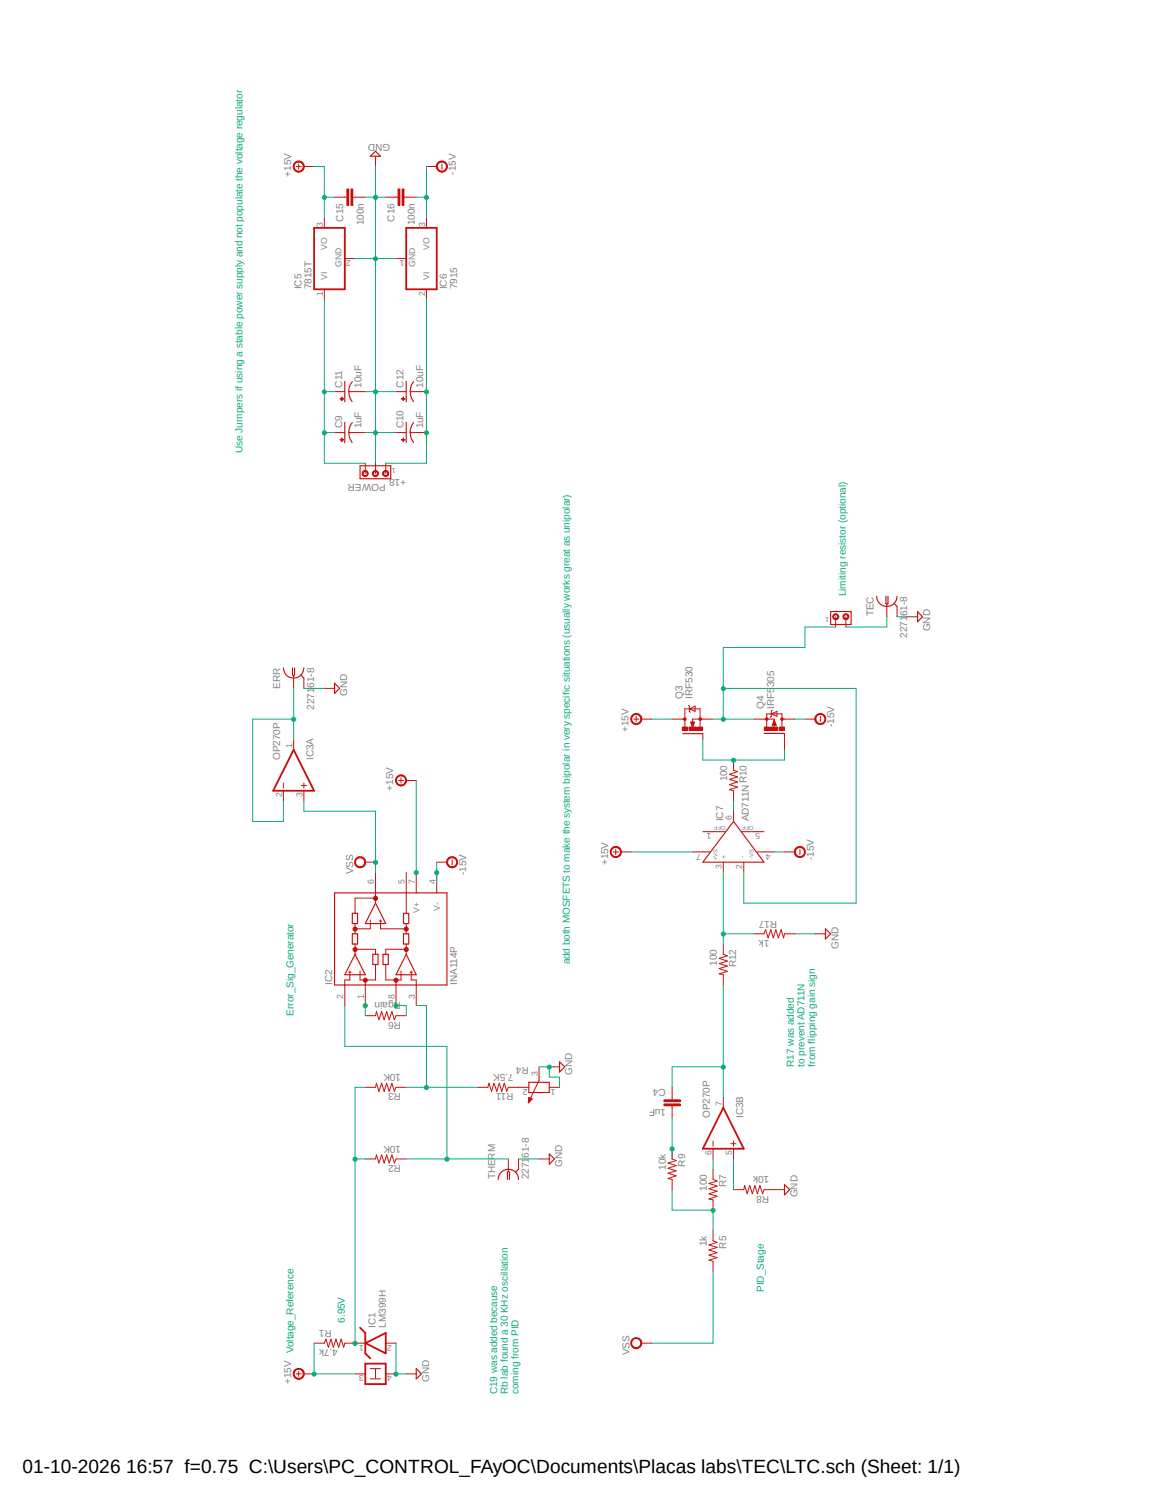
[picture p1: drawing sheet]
<svg xmlns="http://www.w3.org/2000/svg" width="216mm" height="279mm" viewBox="0 0 216 279" stroke-linecap="round" stroke-linejoin="round" font-family="sans-serif">
<path d="M43.2 14.3l130.5 245.8M173.7 14.3l-130.5 245.8" fill="none" stroke="#fff" stroke-width=".19"/>
<path d="M77.5 254.8l.9 .9-.9 1z" fill="none" stroke="#c90d0c" stroke-width=".21"/>
<path d="M55.1 255.7h1M55.6 255.3v.9M75.6 255.7h1.9" fill="none" stroke="#c90d0c" stroke-width=".19"/>
<path d="M54.7 255.2a1.06 1.06 0 0 1 1.8 0 1.06 1.06 0 0 1-.9 1.6v-.2a.86 .86 0 0 1-.8-1.2 .86 .86 0 0 1 1.4-.3 .86 .86 0 0 1-.2 1.4l-.4 .1v.2a1.09 1.09 0 0 1-.9-1.6z" fill-rule="evenodd" fill="#c90d0c"/>
<path d="M54.7 255.2a1.06 1.06 0 0 1 1.8 0 1.06 1.06 0 0 1-.9 1.6v-.2a.86 .86 0 0 1-.8-1.2 .86 .86 0 0 1 1.4-.3 .86 .86 0 0 1-.2 1.4l-.4 .1v.2a1.09 1.09 0 0 1-.9-1.6zM56.6 255.7h1.9" fill="none" stroke="#c90d0c" stroke-width=".19"/>
<path d="M67 86.7h5.7v2.4h-5.7z" fill="none" stroke="#c90d0c" stroke-width=".21"/>
<path d="M71.3 87.8a.59 .59 0 0 1 .8-.1 .59 .59 0 0 1 .2 .7l-.5 .3v-.2h-.2a.4 .4 0 0 1-.2-.5 .4 .4 0 0 1 .5-.2 .4 .4 0 0 1 .2 .4 .4 .4 0 0 1-.3 .3v.2l-.6-.3z" fill-rule="evenodd" fill="#c90d0c"/>
<path d="M71.3 87.8a.59 .59 0 0 1 .8-.1 .59 .59 0 0 1 .2 .7l-.5 .3v-.2h-.2a.4 .4 0 0 1-.2-.5 .4 .4 0 0 1 .5-.2 .4 .4 0 0 1 .2 .4 .4 .4 0 0 1-.3 .3v.2l-.6-.3z" fill="none" stroke="#c90d0c" stroke-width=".19"/>
<path d="M69.4 87.8a.59 .59 0 0 1 .8-.1 .59 .59 0 0 1 .2 .7l-.5 .3v-.2h-.2a.4 .4 0 0 1-.2-.5 .4 .4 0 0 1 .5-.2l.3 .3-.1 .2-.3 .2v.2l-.6-.3z" fill-rule="evenodd" fill="#c90d0c"/>
<path d="M69.4 87.8a.59 .59 0 0 1 .8-.1 .59 .59 0 0 1 .2 .7l-.5 .3v-.2h-.2a.4 .4 0 0 1-.2-.5 .4 .4 0 0 1 .5-.2l.3 .3-.1 .2-.3 .2v.2l-.6-.3z" fill="none" stroke="#c90d0c" stroke-width=".19"/>
<path d="M67.5 87.8a.59 .59 0 0 1 .8-.1 .59 .59 0 0 1 .2 .7l-.5 .3v-.2h-.2a.4 .4 0 0 1-.2-.5 .4 .4 0 0 1 .5-.2l.3 .3-.2 .4h-.2v.2l-.6-.3z" fill-rule="evenodd" fill="#c90d0c"/>
<path d="M69.9 29.1v1.9M82.3 30.5v1M60.4 40.5v1.9M60.4 53.8v2M64.2 48.1h1.9M73.7 48.1h1.9M79.4 40.5v1.9M79.4 53.8v2M67.5 87.8a.59 .59 0 0 1 .8-.1 .59 .59 0 0 1 .2 .7l-.5 .3v-.2h-.2a.4 .4 0 0 1-.2-.5 .4 .4 0 0 1 .5-.2l.3 .3-.2 .4h-.2v.2l-.6-.3zM68 86.2v1.9M69.9 86.2v1.9M71.8 86.2v1.9" fill="none" stroke="#c90d0c" stroke-width=".19"/>
<path d="M58.5 42.4h5.7v11.4h-5.7zM75.6 42.4h5.7v11.4h-5.7z" fill="none" stroke="#c90d0c" stroke-width=".34"/>
<path d="M68.9 29.1l1-.9 .9 .9z" fill="none" stroke="#c90d0c" stroke-width=".21"/>
<path d="M81.6 30.1a1.05 1.05 0 0 1 1.6 .6 1.05 1.05 0 0 1-.9 1.3v-.1a.85 .85 0 0 1-.9-1.2 .85 .85 0 0 1 1.4-.3 .85 .85 0 0 1-.2 1.4l-.3 .1v.1a1.05 1.05 0 0 1-1.1-.7 1.05 1.05 0 0 1 .4-1.2z" fill-rule="evenodd" fill="#c90d0c"/>
<path d="M55.1 31h1M55.6 30.5v1M79.4 31h1.9M81.6 30.1a1.05 1.05 0 0 1 1.6 .6 1.05 1.05 0 0 1-.9 1.3v-.1a.85 .85 0 0 1-.9-1.2 .85 .85 0 0 1 1.4-.3 .85 .85 0 0 1-.2 1.4l-.3 .1v.1a1.05 1.05 0 0 1-1.1-.7 1.05 1.05 0 0 1 .4-1.2z" fill="none" stroke="#c90d0c" stroke-width=".19"/>
<path d="M55 30.1a1.05 1.05 0 0 1 1.6 .6 1.05 1.05 0 0 1-1 1.3v-.1a.86 .86 0 0 1-.8-1.2 .86 .86 0 0 1 1.4-.3 .86 .86 0 0 1-.2 1.4l-.4 .1v.1a1.05 1.05 0 0 1-1-.7 1.05 1.05 0 0 1 .4-1.2z" fill-rule="evenodd" fill="#c90d0c"/>
<g fill="none" stroke="#c90d0c" stroke-width=".19">
<path d="M55 30.1a1.05 1.05 0 0 1 1.6 .6 1.05 1.05 0 0 1-1 1.3v-.1a.86 .86 0 0 1-.8-1.2 .86 .86 0 0 1 1.4-.3 .86 .86 0 0 1-.2 1.4l-.4 .1v.1a1.05 1.05 0 0 1-1-.7 1.05 1.05 0 0 1 .4-1.2zM56.6 31h1.9M62.3 36.7h2.3M64.6 35.2h.3v3h-.3zM65.3 35.2h.4v3h-.4zM65.7 36.7h2.3M66.1 171.9v1.9M66.1 175.7v1.9M66.1 176.7h3.8v.9M68.9 171.2v.5M68.9 171.9v1h-2.8M69.9 179.5v2.9h-2.9v-1"/>
<path d="M69.9 167.2h-3.8v2.8M69.9 166.2v1.9M70.6 171.4h.5M70.8 171.2v.5M70.8 171.9v1h4.8M71.8 179.5v2.9h2.8v-1M75.6 176.7h-3.8v.9M75.6 166.2v3.8M75.6 171.9v1.9M75.6 175.7v1.9M64.9 181h.5M65.1 180.7v.5"/>
<path d="M65.1 181.4v1h-.9v.9M67 180.7v.5M68 182.4v.9M73.7 182.4v.9M74.6 180.7v.5M76.3 181h.5M76.5 180.7v.5M76.5 181.4v1h1v.9M100.3 215.7h1.9M58.5 250h1.9l.3-.7 .4 1.5 .5-1.5 .5 1.5 .4-1.5 .5 1.5 .5-1.5 .5 1.5 .2-.8h1.9"/>
</g>
<path d="M64.7 35.2v3M65.5 35.2v3" fill="none" stroke="#c90d0c" stroke-width=".34"/>
<path d="M62.3 166.2h20.9v17.1h-20.9zM65.6 173.8h.9v1.9h-.9zM65.6 170h.9v1.9h-.9zM66.1 177.6l1.9 3.8h-3.8zM69.4 177.6h1v1.9h-1zM69.9 168.1l1.9 3.8h-3.8zM71.3 177.6h1v1.9h-1zM75.1 173.8h1v1.9h-1zM75.1 170h1v1.9h-1zM75.6 177.6l1.9 3.8h-3.8zM102.2 214.8l1 .9-1 1z" fill="none" stroke="#c90d0c" stroke-width=".21"/>
<circle cx="68" cy="182.5" r=".38" fill="#c90d0c"/>
<circle cx="68" cy="182.5" r=".38" fill="none" stroke="#c90d0c" stroke-width=".19"/>
<circle cx="73.7" cy="182.5" r=".38" fill="#c90d0c"/>
<circle cx="73.7" cy="182.5" r=".38" fill="none" stroke="#c90d0c" stroke-width=".19"/>
<circle cx="75.6" cy="176.7" r=".38" fill="#c90d0c"/>
<circle cx="75.6" cy="176.7" r=".38" fill="none" stroke="#c90d0c" stroke-width=".19"/>
<circle cx="75.6" cy="172.9" r=".38" fill="#c90d0c"/>
<circle cx="75.6" cy="172.9" r=".38" fill="none" stroke="#c90d0c" stroke-width=".19"/>
<circle cx="66.1" cy="176.7" r=".38" fill="#c90d0c"/>
<circle cx="66.1" cy="176.7" r=".38" fill="none" stroke="#c90d0c" stroke-width=".19"/>
<circle cx="66.1" cy="172.9" r=".38" fill="#c90d0c"/>
<circle cx="66.1" cy="172.9" r=".38" fill="none" stroke="#c90d0c" stroke-width=".19"/>
<circle cx="69.9" cy="167.2" r=".38" fill="#c90d0c"/>
<g fill="none" stroke="#c90d0c" stroke-width=".19">
<path d="M69.9 162.4v3.8M75.6 162.4v3.8M77.5 162.4v3.8M81.3 162.4v3.8M84.2 160v1M64.2 183.3v3.9M68 183.3v3.9M68 189.1h1.9l.2-.8 .4 1.5 .5-1.5 .5 1.5 .5-1.5 .4 1.5 .5-1.5 .5 1.5 .3-.7h1.9M73.7 183.3v3.9M77.5 183.3v3.9"/>
<circle cx="69.9" cy="167.2" r=".38"/>
</g>
<path d="M83.5 159.6a1.05 1.05 0 0 1 1.6 .6 1.05 1.05 0 0 1-.9 1.3v-.1a.85 .85 0 0 1-.9-1.2 .85 .85 0 0 1 1.4-.3 .85 .85 0 0 1-.2 1.4l-.3 .1v.1a1.05 1.05 0 0 1-1.1-.7 1.05 1.05 0 0 1 .4-1.2z" fill-rule="evenodd" fill="#c90d0c"/>
<path d="M74.2 145.3h.9M74.6 144.8v1M83.5 159.6a1.05 1.05 0 0 1 1.6 .6 1.05 1.05 0 0 1-.9 1.3v-.1a.85 .85 0 0 1-.9-1.2 .85 .85 0 0 1 1.4-.3 .85 .85 0 0 1-.2 1.4l-.3 .1v.1a1.05 1.05 0 0 1-1.1-.7 1.05 1.05 0 0 1 .4-1.2zM81.3 160.5h1.9" fill="none" stroke="#c90d0c" stroke-width=".19"/>
<path d="M73.7 144.7a1.04 1.04 0 0 1 1.8 .1 1.04 1.04 0 0 1-.9 1.5v-.2a.85 .85 0 0 1-.8-1.1 .85 .85 0 0 1 1.4-.4 .85 .85 0 0 1-.2 1.5h-.4v.2a1.04 1.04 0 0 1-.9-1.6z" fill-rule="evenodd" fill="#c90d0c"/>
<g fill="none" stroke="#c90d0c" stroke-width=".19">
<path d="M71.8 36.7h2.3M74.1 35.2h.3v3h-.3zM74.8 35.2h.4v3h-.4zM75.2 36.7h2.3M64.9 72.9h1.2M54.7 125.9v2.2M54.7 137.7v1.9M56.6 126.2v1.9M60.4 128.1h1.9M52.7 145.8v.9M52.7 147.2v1.9M56.1 146.2h.9"/>
<path d="M56.6 145.8v.9M56.6 147.2v1.9M73.7 144.7a1.04 1.04 0 0 1 1.8 .1 1.04 1.04 0 0 1-.9 1.5v-.2a.85 .85 0 0 1-.8-1.1 .85 .85 0 0 1 1.4-.4 .85 .85 0 0 1-.2 1.5h-.4v.2a1.04 1.04 0 0 1-.9-1.6zM75.6 145.3h1.9M100.3 198.6v2.5l-2 4.2M102.2 198.6h1.9M68 202.4h1.9l.2-.8 .4 1.6 .5-1.6 .5 1.6 .5-1.6 .4 1.6 .5-1.6 .5 1.6 .3-.8h1.9M68 215.7h1.9l.2-.7 .4 1.5 .5-1.5 .5 1.5 .5-1.5 .4 1.5 .5-1.5 .5 1.5 .3-.8h1.9M94.6 215.7v2.3M96.5 202.4h1.9M96.5 215.7v1.9M98.3 205.1v.1"/>
<path d="M98.4 204.3l.6 .3-.7 .7zM98.4 204.5v.7M98.5 204.3v.8M98.6 204.4v.6M98.6 204.4v.5M98.7 204.4v.5M98.8 204.5v.4M98.8 204.5v.2M98.9 204.6v.1M99 204.6h.1M102.2 202.4h1.9M123.6 205.5h3v.3h-3z"/>
<path d="M123.6 204.7h3v.4h-3zM125.1 213.8v1.9l.8 .3-1.6 .5 1.6 .5-1.6 .5 1.6 .4-1.6 .5 1.6 .5-1.6 .5 .8 .1v1.9M125.1 202.4v2.3M125.1 205.8v2.3M132.7 217.6v1.9l.8 .3-1.5 .5 1.5 .5-1.5 .5 1.5 .4-1.5 .5 1.5 .5-1.5 .5 .7 .2v1.9M132.7 212.4v1M132.7 213.8v1.9M134.6 204.3v1.9M136 212.9h1M136.5 212.4v1M136.5 213.8v1.9M132.7 229.1v1.9l.8 .3-1.5 .4 1.5 .5-1.5 .5 1.5 .5-1.5 .4 1.5 .5-1.5 .5 .7 .2v1.9"/>
<path d="M136.5 221.4h1.9l.2-.7 .5 1.5 .4-1.5 .5 1.5 .5-1.5 .5 1.5 .4-1.5 .5 1.5 .3-.8h3.8M66.1 250h1.9M66.1 255.7h1.9M68.9 256.7h1.9M68.9 254.8h1.9M69.9 254.8v1.8M71.8 250h1.9M71.8 255.7h1.9"/>
</g>
<g fill="none" stroke="#c90d0c" stroke-width=".21">
<path d="M64.2 71v3.8M64.9 72.9l.1 .7 .5 1.2M65.6 71l-.4 .6-.3 1.3M52.7 124.3a1.91 1.91 0 0 0 2 1.9 1.91 1.91 0 0 0 1.9-1.9M54.4 124.3v1.3l.3 .3 .1-.3v-1.3M56 125.6l.6 .6M62.3 127.2l.9 .9-.9 1zM104.1 197.7l1 .9-1 1zM92.7 219.5a1.91 1.91 0 0 1 1.9-1.8 1.91 1.91 0 0 1 1.9 1.8M94.4 219.5v-1.3l.2-.2 .2 .2v1.3M96.5 217.6l-.5 .6M98.4 201.5h3.8v1.9h-3.8z"/>
<path d="M146 220.5l1 .9-1 1z"/>
</g>
<path d="M74.3 35.2v3M75 35.2v3M54.7 139.6l3.8 7.6h-7.7zM123.6 205.7h3M123.6 204.9h3M134.6 206.2l3.8 7.6h-7.6zM67 247.1l1 1v3.8l.9 1M68 253.8h3.8v3.8h-3.8zM68 250l3.8-1.9v3.8z" fill="none" stroke="#c90d0c" stroke-width=".34"/>
<path d="M63.6 73.9l.1 .7z" fill-rule="evenodd" fill="#c90d0c"/>
<path d="M63.6 73.9l.1 .7z" fill="none" stroke="#c90d0c" stroke-width=".19"/>
<path d="M63.3 74.2l.7 .1z" fill-rule="evenodd" fill="#c90d0c"/>
<path d="M62.3 72.9h1.9M63.3 74.2l.7 .1zM66.1 72.9h1.9M76.4 72.9h1.1" fill="none" stroke="#c90d0c" stroke-width=".19"/>
<path d="M75.6 71v3.8M76.4 72.9v.7l.6 1.2M77 71l-.4 .6-.3 1.3" fill="none" stroke="#c90d0c" stroke-width=".21"/>
<path d="M75 73.9l.1 .7z" fill-rule="evenodd" fill="#c90d0c"/>
<path d="M75 73.9l.1 .7z" fill="none" stroke="#c90d0c" stroke-width=".19"/>
<path d="M74.7 74.2l.7 .1z" fill-rule="evenodd" fill="#c90d0c"/>
<path d="M73.7 72.9h1.9M74.7 74.2l.7 .1zM77.5 72.9h1.9M64.9 80.5h1.2" fill="none" stroke="#c90d0c" stroke-width=".19"/>
<path d="M64.2 78.6v3.8M65.6 78.7l-.4 .5-.3 1.3M64.9 80.5l.1 .7 .5 1.2" fill="none" stroke="#c90d0c" stroke-width=".21"/>
<path d="M63.6 81.5l.1 .7z" fill-rule="evenodd" fill="#c90d0c"/>
<path d="M63.6 81.5l.1 .7z" fill="none" stroke="#c90d0c" stroke-width=".19"/>
<path d="M63.3 81.8l.7 .1z" fill-rule="evenodd" fill="#c90d0c"/>
<path d="M62.3 80.5h1.9M63.3 81.8l.7 .1zM66.1 80.5h1.9M76.4 80.5h1.1" fill="none" stroke="#c90d0c" stroke-width=".19"/>
<path d="M75.6 78.6v3.8M77 78.7l-.4 .5-.3 1.3M76.4 80.5v.7l.6 1.2" fill="none" stroke="#c90d0c" stroke-width=".21"/>
<path d="M75 81.5l.1 .7z" fill-rule="evenodd" fill="#c90d0c"/>
<path d="M75 81.5l.1 .7z" fill="none" stroke="#c90d0c" stroke-width=".19"/>
<path d="M74.7 81.8l.7 .1z" fill-rule="evenodd" fill="#c90d0c"/>
<path d="M73.7 80.5h1.9M74.7 81.8l.7 .1zM77.5 80.5h1.9" fill="none" stroke="#c90d0c" stroke-width=".19"/>
<path d="M117.5 249.5a1.06 1.06 0 0 1 1.9 0 1.06 1.06 0 0 1-1 1.6v-.2a.86 .86 0 0 1-.8-1.2 .86 .86 0 0 1 1.4-.3 .86 .86 0 0 1-.2 1.4l-.4 .1v.2a1.09 1.09 0 0 1-.9-1.6z" fill-rule="evenodd" fill="#c90d0c"/>
<path d="M117.5 249.5a1.06 1.06 0 0 1 1.9 0 1.06 1.06 0 0 1-1 1.6v-.2a.86 .86 0 0 1-.8-1.2 .86 .86 0 0 1 1.4-.3 .86 .86 0 0 1-.2 1.4l-.4 .1v.2a1.09 1.09 0 0 1-.9-1.6zM119.4 250h1.9" fill="none" stroke="#c90d0c" stroke-width=".19"/>
<path d="M66.4 159.6a1.05 1.05 0 0 1 1.6 .6 1.05 1.05 0 0 1-1 1.3v-.1a.85 .85 0 0 1-.8-1.2 .85 .85 0 0 1 1.4-.3 .85 .85 0 0 1-.2 1.4l-.4 .1v.1a1.05 1.05 0 0 1-1-.7 1.05 1.05 0 0 1 .4-1.2z" fill-rule="evenodd" fill="#c90d0c"/>
<path d="M165.1 112.5v2.3M167 112.9v1.9M168.9 114.8h1.9M117.9 133.9h1M118.4 133.3v1M66.4 159.6a1.05 1.05 0 0 1 1.6 .6 1.05 1.05 0 0 1-1 1.3v-.1a.85 .85 0 0 1-.8-1.2 .85 .85 0 0 1 1.4-.3 .85 .85 0 0 1-.2 1.4l-.4 .1v.1a1.05 1.05 0 0 1-1-.7 1.05 1.05 0 0 1 .4-1.2zM68 160.5h1.9" fill="none" stroke="#c90d0c" stroke-width=".19"/>
<path d="M163.2 111a1.91 1.91 0 0 0 1.9 1.9 1.91 1.91 0 0 0 1.9-1.9M164.9 111v1.3l.2 .2 .2-.2v-1.3M166.4 112.3l.6 .6M170.8 113.8l.9 1-.9 .9z" fill="none" stroke="#c90d0c" stroke-width=".21"/>
<path d="M117.5 133.3a1.05 1.05 0 0 1 1.8 0 1.05 1.05 0 0 1-.9 1.6v-.2a.86 .86 0 0 1-.8-1.2 .86 .86 0 0 1 1.4-.3 .86 .86 0 0 1-.2 1.4l-.4 .1v.2a1.04 1.04 0 0 1-.9-1.6z" fill-rule="evenodd" fill="#c90d0c"/>
<path d="M117.5 133.3a1.05 1.05 0 0 1 1.8 0 1.05 1.05 0 0 1-.9 1.6v-.2a.86 .86 0 0 1-.8-1.2 .86 .86 0 0 1 1.4-.3 .86 .86 0 0 1-.2 1.4l-.4 .1v.2a1.04 1.04 0 0 1-.9-1.6zM119.4 133.9h1.9M152.7 133.3v1" fill="none" stroke="#c90d0c" stroke-width=".19"/>
<path d="M151.8 133.3a1.05 1.05 0 0 1 1.8 0 1.05 1.05 0 0 1-.9 1.6v-.2a.85 .85 0 0 1-.8-1.1 .85 .85 0 0 1 1.3-.4 .85 .85 0 0 1-.2 1.4l-.3 .1v.2a1.04 1.04 0 0 1-.9-1.6z" fill-rule="evenodd" fill="#c90d0c"/>
<g fill="none" stroke="#c90d0c" stroke-width=".19">
<path d="M127 133.9h.5M127.5 135.3v-3.3h2.8v3.4M128.1 131.3l.2 .1v1l.2 .2M128.3 132l1.1-.6v1zM128.5 134.4h.8l-.4 1zM130.8 133.9h-1.9v.6M130.8 136.6v1.1M149.8 133.9h1.9M151.8 133.3a1.05 1.05 0 0 1 1.8 0 1.05 1.05 0 0 1-.9 1.6v-.2a.85 .85 0 0 1-.8-1.1 .85 .85 0 0 1 1.3-.4 .85 .85 0 0 1-.2 1.4l-.3 .1v.2a1.04 1.04 0 0 1-.9-1.6zM128.9 158.6h3.2M130.8 154.8h4.2M136.5 141.5v1.9l.8 .2-1.5 .5 1.5 .5-1.5 .5 1.5 .4-1.5 .5 1.5 .5-1.5 .5 .7 .2v1.9"/>
<path d="M136.5 151v1.9M138 154.8h4.2M140.9 158.6h3.2M134.6 160.5v1.9M138.4 160.5v1.9"/>
</g>
<path d="M127.1 136.6h3.7M136.5 152.9l5.7 7.6h-11.4z" fill="none" stroke="#c90d0c" stroke-width=".21"/>
<path d="M128.7 134.5l.2 .7 .2-.7h-.2v.2" fill="none" stroke="#c90d0c" stroke-width=".25"/>
<path d="M130.1 133.7h.4v.3h-.4z" fill-rule="evenodd" fill="#c90d0c"/>
<path d="M130.1 133.7h.4v.3h-.4z" fill="none" stroke="#c90d0c" stroke-width=".19"/>
<circle cx="127.5" cy="133.9" r=".25" fill="#c90d0c"/>
<circle cx="127.5" cy="133.9" r=".25" fill="none" stroke="#c90d0c" stroke-width=".19"/>
<path d="M129.8 135.3h1v.6h-1z" fill-rule="evenodd" fill="#c90d0c"/>
<path d="M129.8 135.3h1v.6h-1z" fill="none" stroke="#c90d0c" stroke-width=".19"/>
<path d="M127 135.3h.9v.6h-.9z" fill-rule="evenodd" fill="#c90d0c"/>
<path d="M127 135.3h.9v.6h-.9z" fill="none" stroke="#c90d0c" stroke-width=".19"/>
<path d="M128.2 135.3h1.4v.6h-1.4z" fill-rule="evenodd" fill="#c90d0c"/>
<path d="M125.1 133.9h1.9M128.2 135.3h1.4v.6h-1.4zM130.8 133.9h1.9M142.2 133.9h1.9v.2M143.6 132.9l1-.5v.9zM143.7 132.2l-.1 .2v.9l-.3 .3M144.1 134.9v.7M144.1 134l.4 1h-.8zM145.5 133.9h.5M145.5 135.3v-2.4h-2.8v2.5M146 136.5v1.2" fill="none" stroke="#c90d0c" stroke-width=".19"/>
<path d="M142.2 136.5h3.8" fill="none" stroke="#c90d0c" stroke-width=".21"/>
<path d="M144.1 134.7v.2h.2l-.2-.7-.2 .7" fill="none" stroke="#c90d0c" stroke-width=".25"/>
<circle cx="145.5" cy="133.9" r=".25" fill="#c90d0c"/>
<circle cx="145.5" cy="133.9" r=".25" fill="none" stroke="#c90d0c" stroke-width=".19"/>
<circle cx="142.7" cy="133.9" r=".25" fill="#c90d0c"/>
<circle cx="142.7" cy="133.9" r=".25" fill="none" stroke="#c90d0c" stroke-width=".19"/>
<path d="M142.2 135.3h1v.6h-1z" fill-rule="evenodd" fill="#c90d0c"/>
<path d="M142.2 135.3h1v.6h-1z" fill="none" stroke="#c90d0c" stroke-width=".19"/>
<path d="M145.1 135.3h.9v.6h-.9z" fill-rule="evenodd" fill="#c90d0c"/>
<path d="M145.1 135.3h.9v.6h-.9z" fill="none" stroke="#c90d0c" stroke-width=".19"/>
<path d="M143.4 135.3h1.4v.6h-1.4z" fill-rule="evenodd" fill="#c90d0c"/>
<path d="M140.3 133.9h1.9M143.4 135.3h1.4v.6h-1.4zM146 137.7v1.9M146 133.9h1.9M114.1 158.6h1M114.6 158.1v1" fill="none" stroke="#c90d0c" stroke-width=".19"/>
<path d="M114 157.7a1.05 1.05 0 0 1 1.6 .6 1.05 1.05 0 0 1-1 1.3v-.1a.86 .86 0 0 1-.8-1.2 .86 .86 0 0 1 1.4-.3 .86 .86 0 0 1-.2 1.4l-.4 .1v.1a1.05 1.05 0 0 1-1-.7 1.05 1.05 0 0 1 .4-1.2z" fill-rule="evenodd" fill="#c90d0c"/>
<path d="M114 157.7a1.05 1.05 0 0 1 1.6 .6 1.05 1.05 0 0 1-1 1.3v-.1a.86 .86 0 0 1-.8-1.2 .86 .86 0 0 1 1.4-.3 .86 .86 0 0 1-.2 1.4l-.4 .1v.1a1.05 1.05 0 0 1-1-.7 1.05 1.05 0 0 1 .4-1.2zM115.6 158.6h1.9M148.9 158.1v1" fill="none" stroke="#c90d0c" stroke-width=".19"/>
<path d="M148.3 157.7a1.05 1.05 0 0 1 1.6 .6 1.05 1.05 0 0 1-1 1.3v-.1a.85 .85 0 0 1-.8-1.2 .85 .85 0 0 1 1.3-.3 .85 .85 0 0 1-.2 1.4l-.3 .1v.1a1.05 1.05 0 0 1-1-.7 1.05 1.05 0 0 1 .4-1.2z" fill-rule="evenodd" fill="#c90d0c"/>
<path d="M146 158.6h1.9M148.3 157.7a1.05 1.05 0 0 1 1.6 .6 1.05 1.05 0 0 1-1 1.3v-.1a.85 .85 0 0 1-.8-1.2 .85 .85 0 0 1 1.3-.3 .85 .85 0 0 1-.2 1.4l-.3 .1v.1a1.05 1.05 0 0 1-1-.7 1.05 1.05 0 0 1 .4-1.2zM134.6 175.7v1.9l.8 .3-1.5 .5 1.5 .5-1.5 .5 1.5 .4-1.5 .5 1.5 .5-1.5 .5 .7 .1v1.9M88.9 202.4h1.9l.2-.8 .5 1.6 .4-1.6 .6 1.6 .4-1.6 .5 1.6 .5-1.6 .4 1.6 .3-.8h1.9" fill="none" stroke="#c90d0c" stroke-width=".19"/>
<path d="M154.6 113.8h3.8v2.4h-3.8z" fill="none" stroke="#c90d0c" stroke-width=".21"/>
<path d="M155.1 114.4a.57 .57 0 0 1 .9 0 .57 .57 0 0 1-.1 .9l-.4 .1v-.2l-.3-.2v-.4l.2-.2h.3l.2 .4-.4 .6a.57 .57 0 0 1-.5-.4 .57 .57 0 0 1 .1-.6z" fill-rule="evenodd" fill="#c90d0c"/>
<path d="M155.1 114.4a.57 .57 0 0 1 .9 0 .57 .57 0 0 1-.1 .9l-.4 .1v-.2l-.3-.2v-.4l.2-.2h.3l.2 .4-.4 .6a.57 .57 0 0 1-.5-.4 .57 .57 0 0 1 .1-.6z" fill="none" stroke="#c90d0c" stroke-width=".19"/>
<path d="M157 114.4a.59 .59 0 0 1 .6-.1 .59 .59 0 0 1 .4 .4l-.3 .6-.3 .1v-.2l-.3-.2v-.4l.5-.2 .2 .4-.4 .6a.57 .57 0 0 1-.5-.4 .57 .57 0 0 1 .1-.6z" fill-rule="evenodd" fill="#c90d0c"/>
<path d="M155.5 114.8v1.9M157 114.4a.59 .59 0 0 1 .6-.1 .59 .59 0 0 1 .4 .4l-.3 .6-.3 .1v-.2l-.3-.2v-.4l.5-.2 .2 .4-.4 .6a.57 .57 0 0 1-.5-.4 .57 .57 0 0 1 .1-.6zM157.4 114.8v1.9M140.3 173.8h1.9l.3-.7 .5 1.5 .5-1.5 .4 1.5 .5-1.5 .5 1.5 .5-1.5 .4 1.5 .2-.8h1.9M151.7 173.8h1.9" fill="none" stroke="#c90d0c" stroke-width=".19"/>
<path d="M153.6 172.9l1 .9-1 1z" fill="none" stroke="#c90d0c" stroke-width=".21"/>
<path d="M96.5 215.7h3.8M73.7 250v5.7" fill="none" stroke="#0dab76" stroke-width=".19"/>
<circle cx="73.7" cy="255.8" r=".38" fill="#0dab76"/>
<g fill="none" stroke="#0dab76" stroke-width=".19">
<path d="M100.3 198.6h1.9v1.9h1.9v1.9M73.7 255.7h1.9"/>
<circle cx="73.7" cy="255.8" r=".38"/>
</g>
<circle cx="102.2" cy="198.6" r=".38" fill="#0dab76"/>
<g fill="none" stroke="#0dab76" stroke-width=".19">
<path d="M69.9 36.7v49.5M56.6 128.1h3.8"/>
<circle cx="102.2" cy="198.6" r=".38"/>
</g>
<circle cx="69.9" cy="80.6" r=".38" fill="#0dab76"/>
<g fill="none" stroke="#0dab76" stroke-width=".19">
<path d="M69.9 31v5.7M68 80.5h1.9"/>
<circle cx="69.9" cy="80.6" r=".38"/>
</g>
<circle cx="69.9" cy="72.9" r=".38" fill="#0dab76"/>
<g fill="none" stroke="#0dab76" stroke-width=".19">
<path d="M66.1 48.1h3.8M68 72.9h1.9"/>
<circle cx="69.9" cy="72.9" r=".38"/>
</g>
<circle cx="69.9" cy="48.2" r=".38" fill="#0dab76"/>
<g fill="none" stroke="#0dab76" stroke-width=".19">
<path d="M68 36.7h1.9M69.9 48.1h3.8M69.9 72.9h3.8M69.9 80.5h3.8"/>
<circle cx="69.9" cy="48.2" r=".38"/>
</g>
<circle cx="69.9" cy="36.7" r=".38" fill="#0dab76"/>
<g fill="none" stroke="#0dab76" stroke-width=".19">
<path d="M69.9 36.7h1.9M167 114.8h1.9M77.5 145.3v17.1M147.9 173.8h3.8"/>
<circle cx="69.9" cy="36.7" r=".38"/>
</g>
<circle cx="77.5" cy="162.4" r=".38" fill="#0dab76"/>
<g fill="none" stroke="#0dab76" stroke-width=".19">
<path d="M58.5 250v5.7h7.6"/>
<circle cx="77.5" cy="162.4" r=".38"/>
</g>
<circle cx="58.5" cy="255.8" r=".38" fill="#0dab76"/>
<g fill="none" stroke="#0dab76" stroke-width=".19">
<path d="M58.5 31h1.9v9.5"/>
<circle cx="58.5" cy="255.8" r=".38"/>
</g>
<circle cx="60.4" cy="36.7" r=".38" fill="#0dab76"/>
<g fill="none" stroke="#0dab76" stroke-width=".19">
<path d="M60.4 36.7h1.9M121.3 133.9h3.8M117.5 158.6h11.4M134.6 198.6h-9.5v3.8M134.6 183.3v21"/>
<circle cx="60.4" cy="36.7" r=".38"/>
</g>
<circle cx="134.6" cy="198.6" r=".38" fill="#0dab76"/>
<g fill="none" stroke="#0dab76" stroke-width=".19">
<path d="M81.3 160.5v3.8"/>
<circle cx="134.6" cy="198.6" r=".38"/>
</g>
<circle cx="81.3" cy="162.4" r=".38" fill="#0dab76"/>
<g fill="none" stroke="#0dab76" stroke-width=".19">
<path d="M79.4 31v9.5"/>
<circle cx="81.3" cy="162.4" r=".38"/>
</g>
<circle cx="79.4" cy="36.7" r=".38" fill="#0dab76"/>
<g fill="none" stroke="#0dab76" stroke-width=".19">
<path d="M77.5 36.7h1.9M147.9 133.9h1.9M144.1 158.6h1.9M68 187.2v1.9"/>
<circle cx="79.4" cy="36.7" r=".38"/>
</g>
<circle cx="68" cy="187.2" r=".38" fill="#0dab76"/>
<g fill="none" stroke="#0dab76" stroke-width=".19">
<path d="M73.7 187.2h1.9v1.9"/>
<circle cx="68" cy="187.2" r=".38"/>
</g>
<circle cx="73.7" cy="187.2" r=".38" fill="#0dab76"/>
<g fill="none" stroke="#0dab76" stroke-width=".19">
<path d="M77.5 187.2h1.9v15.2M75.6 202.4h13.3"/>
<circle cx="73.7" cy="187.2" r=".38"/>
</g>
<circle cx="79.4" cy="202.4" r=".38" fill="#0dab76"/>
<g fill="none" stroke="#0dab76" stroke-width=".19">
<path d="M125.1 213.8v1.9"/>
<circle cx="79.4" cy="202.4" r=".38"/>
</g>
<circle cx="125.1" cy="213.9" r=".38" fill="#0dab76"/>
<g fill="none" stroke="#0dab76" stroke-width=".19">
<path d="M125.1 208.1v5.7"/>
<circle cx="125.1" cy="213.9" r=".38"/>
</g>
<circle cx="66.1" cy="250.1" r=".38" fill="#0dab76"/>
<g fill="none" stroke="#0dab76" stroke-width=".19">
<path d="M66.1 202.4v47.6M66.1 215.7h1.9"/>
<circle cx="66.1" cy="250.1" r=".38"/>
</g>
<circle cx="66.1" cy="215.8" r=".38" fill="#0dab76"/>
<g fill="none" stroke="#0dab76" stroke-width=".19">
<path d="M54.7 128.1v9.6M54.7 133.9h-7.7v19h5.7v-3.8M66.1 202.4h1.9"/>
<circle cx="66.1" cy="215.8" r=".38"/>
</g>
<circle cx="54.7" cy="133.9" r=".38" fill="#0dab76"/>
<g fill="none" stroke="#0dab76" stroke-width=".19">
<path d="M60.4 55.8v30.4h7.6M60.4 72.9h1.9"/>
<circle cx="54.7" cy="133.9" r=".38"/>
</g>
<circle cx="60.4" cy="72.9" r=".38" fill="#0dab76"/>
<g fill="none" stroke="#0dab76" stroke-width=".19">
<path d="M60.4 80.5h1.9"/>
<circle cx="60.4" cy="72.9" r=".38"/>
</g>
<circle cx="60.4" cy="80.6" r=".38" fill="#0dab76"/>
<g fill="none" stroke="#0dab76" stroke-width=".19">
<path d="M79.4 72.9v13.3h-7.6"/>
<circle cx="60.4" cy="80.6" r=".38"/>
</g>
<circle cx="79.4" cy="80.6" r=".38" fill="#0dab76"/>
<g fill="none" stroke="#0dab76" stroke-width=".19">
<path d="M79.4 55.8v17.1"/>
<circle cx="79.4" cy="80.6" r=".38"/>
</g>
<circle cx="79.4" cy="72.9" r=".38" fill="#0dab76"/>
<g fill="none" stroke="#0dab76" stroke-width=".19">
<path d="M125.1 225.3h7.6v3.8"/>
<circle cx="79.4" cy="72.9" r=".38"/>
</g>
<circle cx="132.7" cy="225.3" r=".38" fill="#0dab76"/>
<g fill="none" stroke="#0dab76" stroke-width=".19">
<path d="M56.6 149.1v1.9h13.3v11.4M132.7 215.7v1.9M136.5 215.7v5.7M125.1 221.4v3.9M132.7 236.7v13.3h-11.4"/>
<circle cx="132.7" cy="225.3" r=".38"/>
</g>
<circle cx="69.9" cy="160.5" r=".38" fill="#0dab76"/>
<g fill="none" stroke="#0dab76" stroke-width=".19">
<path d="M130.8 141.5h5.7"/>
<circle cx="69.9" cy="160.5" r=".38"/>
</g>
<circle cx="136.5" cy="141.5" r=".38" fill="#0dab76"/>
<g fill="none" stroke="#0dab76" stroke-width=".19">
<path d="M130.8 137.7v3.8M146 139.6v1.9h-9.5M136.5 149.1v1.9M134.6 162.4v13.3M134.6 173.8h5.7"/>
<circle cx="136.5" cy="141.5" r=".38"/>
</g>
<circle cx="134.6" cy="173.9" r=".38" fill="#0dab76"/>
<g fill="none" stroke="#0dab76" stroke-width=".19">
<path d="M64.2 187.2v7.6h19v20.9M75.6 215.7h19"/>
<circle cx="134.6" cy="173.9" r=".38"/>
</g>
<circle cx="83.2" cy="215.8" r=".38" fill="#0dab76"/>
<g fill="none" stroke="#0dab76" stroke-width=".19">
<path d="M155.5 116.7h-5.7v3.8h-15.2M165.1 114.8v1.9h-7.7M134.6 128.1v5.8h5.7"/>
<circle cx="83.2" cy="215.8" r=".38"/>
</g>
<circle cx="134.6" cy="133.9" r=".38" fill="#0dab76"/>
<g fill="none" stroke="#0dab76" stroke-width=".19">
<path d="M132.7 133.9h1.9M134.6 120.5v7.6h24.7v40h-20.9v-5.7"/>
<circle cx="134.6" cy="133.9" r=".38"/>
</g>
<circle cx="134.6" cy="128.2" r=".38" fill="#0dab76"/>
<circle cx="134.6" cy="128.2" r=".38" fill="none" stroke="#0dab76" stroke-width=".19"/>
<text font-size="3.6" x="4.2" y="274.2">01-10-2026 16:57 f=0.75 C:\Users\PC_CONTROL_FAyOC\Documents\Placas labs\TEC\LTC.sch (Sheet: 1/1)</text>
<g font-size="1.9" fill="#808080">
<text x="72.6" y="26.7" transform="rotate(-180 72.6 26.7)">GND</text>
<text x="54.2" y="32.9" transform="rotate(-90 54.2 32.9)">+15V</text>
<text x="84.8" y="32.5" transform="rotate(-90 84.8 32.5)">-15V</text>
<text x="63.9" y="41.2" transform="rotate(-90 63.9 41.2)">C15</text>
<text x="67.7" y="41.9" transform="rotate(-90 67.7 41.9)">100n</text>
<text x="73.4" y="41.2" transform="rotate(-90 73.4 41.2)">C16</text>
<text x="77.2" y="41.9" transform="rotate(-90 77.2 41.9)">100n</text>
<text x="56.1" y="53.8" transform="rotate(-90 56.1 53.8)">IC5</text>
<text x="58" y="53.8" transform="rotate(-90 58 53.8)">7815T</text>
<text x="83.2" y="53.8" transform="rotate(-90 83.2 53.8)">IC6</text>
<text x="85.1" y="53.8" transform="rotate(-90 85.1 53.8)">7915</text>
<text x="63.7" y="72.1" transform="rotate(-90 63.7 72.1)">C11</text>
<text x="67.3" y="72.1" transform="rotate(-90 67.3 72.1)">10uF</text>
<text x="75.1" y="72.1" transform="rotate(-90 75.1 72.1)">C12</text>
<text x="78.7" y="72.1" transform="rotate(-90 78.7 72.1)">10uF</text>
<text x="63.7" y="79.8" transform="rotate(-90 63.7 79.8)">C9</text>
<text x="67.3" y="79.8" transform="rotate(-90 67.3 79.8)">1uF</text>
<text x="75.1" y="79.8" transform="rotate(-90 75.1 79.8)">C10</text>
<text x="78.7" y="79.8" transform="rotate(-90 78.7 79.8)">1uF</text>
<text x="75.6" y="89.1" transform="rotate(-180 75.6 89.1)">+18</text>
<text x="71.8" y="90" transform="rotate(-180 71.8 90)">POWER</text>
<text x="162.6" y="114.7" transform="rotate(-90 162.6 114.7)">TEC</text>
<text x="168.9" y="118.7" transform="rotate(-90 168.9 118.7)">227161-8</text>
<text x="173.1" y="117.5" transform="rotate(-90 173.1 117.5)">GND</text>
<text x="52.2" y="128.3" transform="rotate(-90 52.2 128.3)">ERR</text>
<text x="64.6" y="129.5" transform="rotate(-90 64.6 129.5)">GND</text>
<text x="127" y="130" transform="rotate(-90 127 130)">Q3</text>
<text x="128.9" y="130" transform="rotate(-90 128.9 130)">IRF530</text>
<text x="142.2" y="132" transform="rotate(-90 142.2 132)">Q4</text>
<text x="144.1" y="132" transform="rotate(-90 144.1 132)">IRF5305</text>
<text x="58.5" y="132.1" transform="rotate(-90 58.5 132.1)">227161-8</text>
<text x="117" y="136.3" transform="rotate(-90 117 136.3)">+15V</text>
<text x="155.3" y="135.4" transform="rotate(-90 155.3 135.4)">-15V</text>
<text x="52.2" y="141.5" transform="rotate(-90 52.2 141.5)">OP270P</text>
<text x="58.3" y="141.5" transform="rotate(-90 58.3 141.5)">IC3A</text>
<text x="73.2" y="147.2" transform="rotate(-90 73.2 147.2)">+15V</text>
<text x="135.3" y="145.5" transform="rotate(-90 135.3 145.5)">100</text>
<text x="134.6" y="152.9" transform="rotate(-90 134.6 152.9)">IC7</text>
<text x="139.4" y="152.9" transform="rotate(-90 139.4 152.9)">AD711NR10</text>
<text x="113.2" y="161.1" transform="rotate(-90 113.2 161.1)">+15V</text>
<text x="151.5" y="160.1" transform="rotate(-90 151.5 160.1)">-15V</text>
<text x="65.7" y="162.8" transform="rotate(-90 65.7 162.8)">VSS</text>
<text x="86.7" y="162.9" transform="rotate(-90 86.7 162.9)">-15V</text>
<text x="144.7" y="171.4" transform="rotate(-180 144.7 171.4)">R17</text>
<text x="133.4" y="179.7" transform="rotate(-90 133.4 179.7)">100</text>
<text x="143.2" y="175" transform="rotate(-180 143.2 175)">1k</text>
<text x="156" y="176.6" transform="rotate(-90 156 176.6)">GND</text>
<text x="61.8" y="183.3" transform="rotate(-90 61.8 183.3)">IC2</text>
<text x="85.1" y="183.3" transform="rotate(-90 85.1 183.3)">INA114P</text>
<text x="137" y="180.1" transform="rotate(-90 137 180.1)">R12</text>
<text x="74.6" y="186.6" transform="rotate(-180 74.6 186.6)">Rgain</text>
<text x="74.6" y="190.2" transform="rotate(-180 74.6 190.2)">R6</text>
<text x="74.6" y="199.9" transform="rotate(-180 74.6 199.9)">10K</text>
<text x="74.6" y="203.5" transform="rotate(-180 74.6 203.5)">R3</text>
<text x="95.6" y="199.9" transform="rotate(-180 95.6 199.9)">7.5K</text>
<text x="95.6" y="203.5" transform="rotate(-180 95.6 203.5)">R11</text>
<text x="98.4" y="198.6" transform="rotate(-180 98.4 198.6)">R4</text>
<text x="106.5" y="200" transform="rotate(-90 106.5 200)">GND</text>
<text x="124" y="202.7" transform="rotate(-180 124 202.7)">C4</text>
<text x="124" y="206.5" transform="rotate(-180 124 206.5)">1uF</text>
<text x="132.1" y="208.1" transform="rotate(-90 132.1 208.1)">OP270P</text>
<text x="138.3" y="208.1" transform="rotate(-90 138.3 208.1)">IC3B</text>
<text x="74.6" y="213.3" transform="rotate(-180 74.6 213.3)">10K</text>
<text x="74.6" y="216.9" transform="rotate(-180 74.6 216.9)">R2</text>
<text x="92.2" y="219.5" transform="rotate(-90 92.2 219.5)">THERM</text>
<text x="98.4" y="219.5" transform="rotate(-90 98.4 219.5)">227161-8</text>
<text x="104.6" y="217.2" transform="rotate(-90 104.6 217.2)">GND</text>
<text x="123.9" y="217.8" transform="rotate(-90 123.9 217.8)">10k</text>
<text x="127.5" y="217.2" transform="rotate(-90 127.5 217.2)">R9</text>
<text x="131.5" y="221.7" transform="rotate(-90 131.5 221.7)">100</text>
<text x="135.1" y="221" transform="rotate(-90 135.1 221)">R7</text>
<text x="143.2" y="219" transform="rotate(-180 143.2 219)">10k</text>
<text x="143.2" y="222.6" transform="rotate(-180 143.2 222.6)">R8</text>
<text x="148.4" y="222.9" transform="rotate(-90 148.4 222.9)">GND</text>
<text x="131.5" y="232" transform="rotate(-90 131.5 232)">1k</text>
<text x="135.1" y="232.4" transform="rotate(-90 135.1 232.4)">R5</text>
<text x="61.8" y="247.6" transform="rotate(-180 61.8 247.6)">R1</text>
<text x="62.9" y="251.2" transform="rotate(-180 62.9 251.2)">4.7k</text>
<text x="69.9" y="247.1" transform="rotate(-90 69.9 247.1)">IC1</text>
<text x="71.8" y="247.1" transform="rotate(-90 71.8 247.1)">LM399H</text>
<text x="54.2" y="257.6" transform="rotate(-90 54.2 257.6)">+15V</text>
<text x="79.9" y="257.2" transform="rotate(-90 79.9 257.2)">GND</text>
<text x="117.2" y="252.3" transform="rotate(-90 117.2 252.3)">VSS</text>
</g>
<g font-size="1.9" fill="#0dab76">
<text x="45.1" y="84.3" transform="rotate(-90 45.1 84.3)">Use Jumpers if using a stable power supply and not populate the voltage regulator</text>
<text x="157.4" y="111" transform="rotate(-90 157.4 111)">Limiting resistor (optional)</text>
<text x="106" y="179.5" transform="rotate(-90 106 179.5)">add both MOSFETS to make the system bipolar in very specific situations (usually works great as unipolar)</text>
<text x="54.7" y="189.1" transform="rotate(-90 54.7 189.1)">Error_Sig_Generator</text>
<text x="147.7" y="198.6" transform="rotate(-90 147.7 198.6)">R17 was added</text>
<text x="149.7" y="198.6" transform="rotate(-90 149.7 198.6)">to prevent AD711N</text>
<text x="151.7" y="198.6" transform="rotate(-90 151.7 198.6)">from flipping gain sign</text>
<text x="142.2" y="240.5" transform="rotate(-90 142.2 240.5)">PID_Stage</text>
<text x="54.7" y="251.9" transform="rotate(-90 54.7 251.9)">Voltage_Reference</text>
<text x="64.2" y="246.2" transform="rotate(-90 64.2 246.2)">6.95V</text>
<text x="92.5" y="259.5" transform="rotate(-90 92.5 259.5)">C19 was added because</text>
<text x="94.5" y="259.5" transform="rotate(-90 94.5 259.5)">Rb lab found a 30 KHz oscillation</text>
<text x="96.5" y="259.5" transform="rotate(-90 96.5 259.5)">coming from PID</text>
</g>
<g font-size="1.6" fill="#808080">
<text x="60.1" y="42.2" transform="rotate(-90 60.1 42.2)">3</text>
<text x="60.9" y="46.5" transform="rotate(-90 60.9 46.5)">VO</text>
<text x="79.1" y="42.2" transform="rotate(-90 79.1 42.2)">3</text>
<text x="80" y="46.5" transform="rotate(-90 80 46.5)">VO</text>
<text x="60.9" y="52.1" transform="rotate(-90 60.9 52.1)">VI</text>
<text x="63.6" y="49.7" transform="rotate(-90 63.6 49.7)">GND</text>
<text x="65.3" y="48.4" transform="rotate(-180 65.3 48.4)">2</text>
<text x="75.3" y="48.4" transform="rotate(-180 75.3 48.4)">1</text>
<text x="77.3" y="49.7" transform="rotate(-90 77.3 49.7)">GND</text>
<text x="80" y="52.1" transform="rotate(-90 80 52.1)">VI</text>
<text x="60.1" y="55" transform="rotate(-90 60.1 55)">1</text>
<text x="79.1" y="55" transform="rotate(-90 79.1 55)">2</text>
<text x="54.4" y="139.3" transform="rotate(-90 54.4 139.3)">1</text>
<text x="52.5" y="148.3" transform="rotate(-90 52.5 148.3)">2</text>
<text x="56.3" y="148.3" transform="rotate(-90 56.3 148.3)">3</text>
<text x="132.4" y="155.1" transform="rotate(-180 132.4 155.1)">1</text>
<text x="136.2" y="152.6" transform="rotate(-90 136.2 152.6)">6</text>
<text x="141.5" y="155.1" transform="rotate(-180 141.5 155.1)">5</text>
<text x="130.5" y="158.9" transform="rotate(-180 130.5 158.9)">7</text>
<text x="134.3" y="161.7" transform="rotate(-90 134.3 161.7)">3</text>
<text x="138.1" y="161.7" transform="rotate(-90 138.1 161.7)">2</text>
<text x="143.4" y="158.9" transform="rotate(-180 143.4 158.9)">4</text>
<text x="69.6" y="164.5" transform="rotate(-90 69.6 164.5)">6</text>
<text x="75.3" y="164.5" transform="rotate(-90 75.3 164.5)">5</text>
<text x="77.2" y="164.5" transform="rotate(-90 77.2 164.5)">7</text>
<text x="81" y="164.5" transform="rotate(-90 81 164.5)">4</text>
<text x="78.1" y="170" transform="rotate(-90 78.1 170)">V+</text>
<text x="81.9" y="169.5" transform="rotate(-90 81.9 169.5)">V-</text>
<text x="63.9" y="186" transform="rotate(-90 63.9 186)">2</text>
<text x="67.7" y="186" transform="rotate(-90 67.7 186)">1</text>
<text x="73.4" y="186" transform="rotate(-90 73.4 186)">8</text>
<text x="77.2" y="186" transform="rotate(-90 77.2 186)">3</text>
<text x="98.2" y="202.7" transform="rotate(-180 98.2 202.7)">2</text>
<text x="100.1" y="200.2" transform="rotate(-90 100.1 200.2)">3</text>
<text x="103.4" y="202.7" transform="rotate(-180 103.4 202.7)">1</text>
<text x="134.3" y="206" transform="rotate(-90 134.3 206)">7</text>
<text x="132.4" y="215" transform="rotate(-90 132.4 215)">6</text>
<text x="136.2" y="215" transform="rotate(-90 136.2 215)">5</text>
<text x="67.7" y="250.3" transform="rotate(-180 67.7 250.3)">1</text>
<text x="72.9" y="250.3" transform="rotate(-180 72.9 250.3)">2</text>
<text x="67.7" y="256" transform="rotate(-180 67.7 256)">3</text>
<text x="72.9" y="256" transform="rotate(-180 72.9 256)">4</text>
</g>
<g font-size="1.3" fill="#808080">
<text x="73.7" y="87.2" transform="rotate(-180 73.7 87.2)">1</text>
<text x="154.3" y="114.8" transform="rotate(-180 154.3 114.8)">1</text>
<text x="135.2" y="159.9" transform="rotate(-90 135.2 159.9)">+</text>
<text x="138.6" y="159.8" transform="rotate(-90 138.6 159.8)">-</text>
</g>
<g font-size="1.1" fill="#808080">
<text x="135" y="153.8" transform="rotate(-180 135 153.8)">OFF</text>
<text x="140.2" y="153.7" transform="rotate(-180 140.2 153.7)">OFF</text>
<text x="133.6" y="160.1" transform="rotate(-90 133.6 160.1)">+VS</text>
<text x="140.2" y="159.8" transform="rotate(-90 140.2 159.8)">-VS</text>
</g>
</svg>
